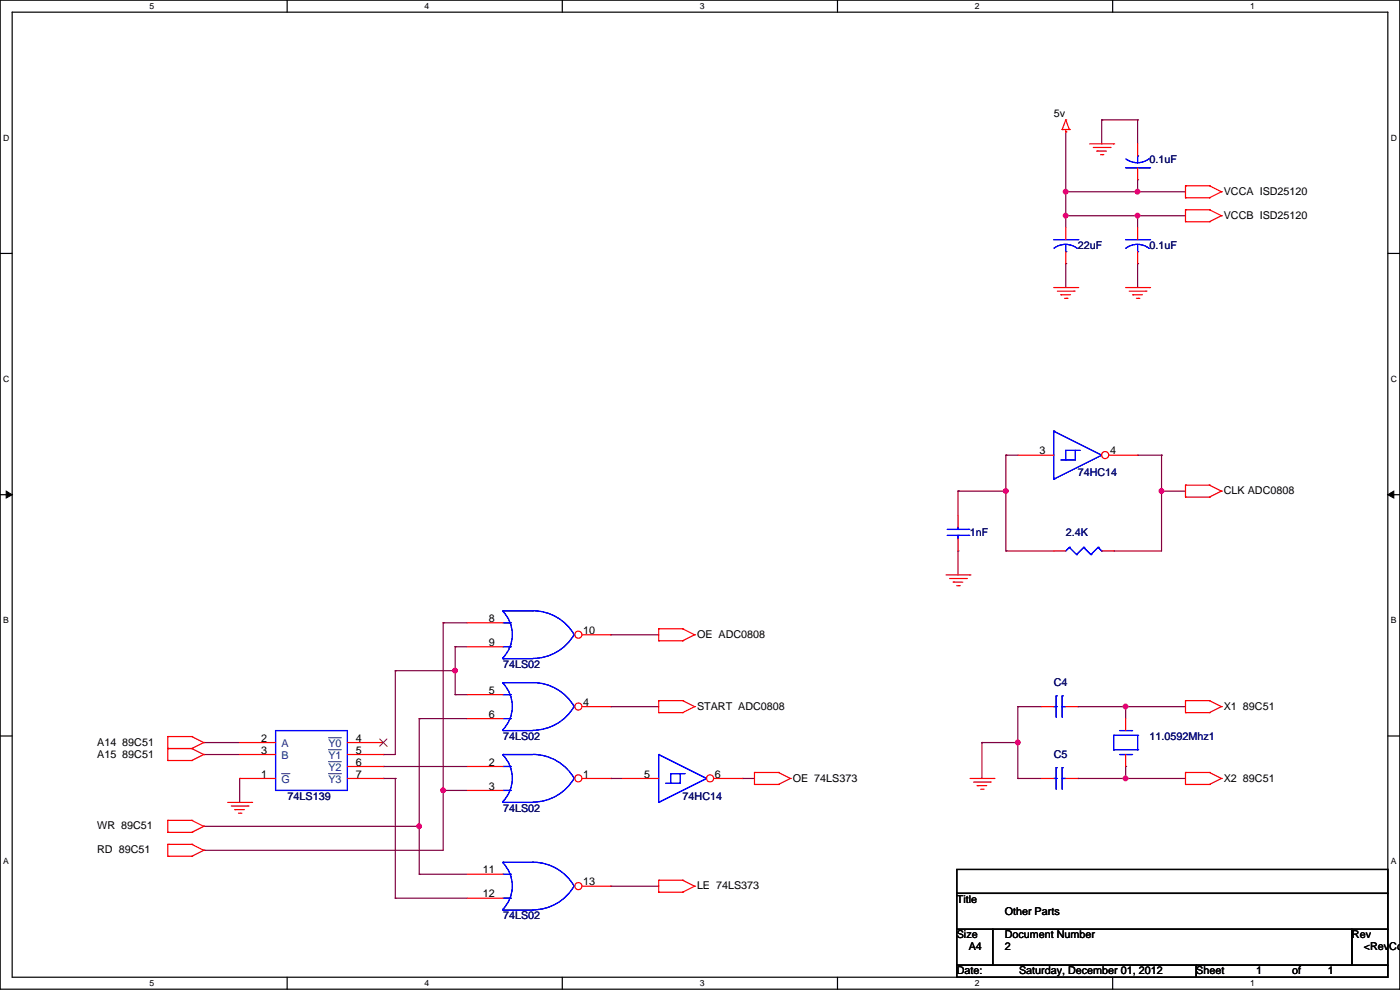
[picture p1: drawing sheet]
<svg xmlns="http://www.w3.org/2000/svg" width="297mm" height="210mm" viewBox="0 0 297 210" stroke-linecap="round" stroke-linejoin="round" font-family="sans-serif">
<path d="M0 0h297v209.8h-297zM2.6 2.6h291.8v204.7h-291.8z" fill="none" stroke="#000" stroke-width=".25"/>
<g fill="#fff">
<path d="M31.7 .3h1.1v2.1h-1.1z"/>
<path d="M31.7 207.6h1.1v2.1h-1.1z"/>
</g>
<path d="M60.9 0v2.6M60.9 207.3v2.5" fill="none" stroke="#000" stroke-width=".25"/>
<g fill="#fff">
<path d="M90.1 .3h1v2.1h-1z"/>
<path d="M90.1 207.6h1v2.1h-1z"/>
</g>
<path d="M119.3 0v2.6M119.3 207.3v2.5" fill="none" stroke="#000" stroke-width=".25"/>
<g fill="#fff">
<path d="M148.5 .3h1v2.1h-1z"/>
<path d="M148.5 207.6h1v2.1h-1z"/>
</g>
<path d="M177.7 0v2.6M177.7 207.3v2.5" fill="none" stroke="#000" stroke-width=".25"/>
<g fill="#fff">
<path d="M206.8 .3h1.1v2.1h-1.1z"/>
<path d="M206.8 207.6h1.1v2.1h-1.1z"/>
</g>
<path d="M236.1 0v2.6M236.1 207.3v2.5" fill="none" stroke="#000" stroke-width=".25"/>
<g fill="#fff">
<path d="M265.2 .3h1.1v2.1h-1.1z"/>
<path d="M265.2 207.6h1.1v2.1h-1.1z"/>
<path d="M.7 28.2h1.4v2.1h-1.4z"/>
<path d="M295.1 28.2h1.4v2.1h-1.4z"/>
<path d="M.7 79.3h1.4v2.1h-1.4z"/>
<path d="M295.1 79.3h1.4v2.1h-1.4z"/>
</g>
<path d="M0 53.8h2.6M294.4 53.8h2.6" fill="none" stroke="#000" stroke-width=".25"/>
<g fill="#fff">
<path d="M.7 130.5h1v2.1h-1z"/>
<path d="M295.1 130.5h1v2.1h-1z"/>
</g>
<path d="M0 104.9h2.6M294.4 104.9h2.6" fill="none" stroke="#000" stroke-width=".25"/>
<path d="M1.3 104.2l1.3 .7-1.3 .8zM294.4 104.9l1.3-.7v1.5z" fill="#000" stroke="#000" stroke-width=".21"/>
<g fill="#fff">
<path d="M.7 181.7h1v2.1h-1z"/>
<path d="M295.1 181.7h1v2.1h-1z"/>
</g>
<path d="M0 156.1h2.6M294.4 156.1h2.6M203 184.4h91.4v5.1h-91.4zM203 189.5h91.4v7.6h-91.4zM203 197.1h7.6v7.7h-7.6zM210.6 197.1h76.2v7.7h-76.2zM286.8 197.1h7.6v7.7h-7.6zM203 204.8h50.8v2.5h-50.8zM253.8 204.8h40.6v2.5h-40.6z" fill="none" stroke="#000" stroke-width=".25"/>
<g fill="none" stroke="#800040" stroke-width=".25">
<path d="M226.1 28h.1M226.1 28v20.3M233.7 25.4h.1M233.7 25.4h7.6M233.7 25.4v5.1M241.3 38.1h.1M241.3 25.4h.1M241.3 25.4v5.1M241.3 38.1v2.6M226.1 45.8h.1M226.1 40.7h.1M226.1 55.9h.1"/>
<path d="M226.1 45.8h25.4M226.1 40.7h25.4M226.1 55.9v5.1M241.3 45.8h.1M241.3 55.9h.1M241.3 40.7h.1M241.3 45.8v2.5M241.3 55.9v5.1M213.4 96.6h.1M213.4 96.6h2.5M213.4 96.6v20.3M241.3 96.6h.1"/>
<path d="M241.3 96.6h5.1M246.4 96.6h.1M246.4 96.6v20.3h-10.1M203.2 116.9h.1M203.2 104.2h.1M203.2 104.2h10.2M203.2 104.2v5.1M203.2 116.9v5.1M213.4 104.2h.1M213.4 116.9h.1M213.4 116.9h10.2M236.3 116.9h.1"/>
<path d="M246.4 104.2h.1M246.4 104.2h5.1M94 132.1h.1M94 132.1v48.3h-50.8M94 132.1h5.1M96.6 137.2h.1M96.6 137.2v10.2M96.6 137.2h2.5M129.6 134.7h.1M129.6 134.7h10.1M43.2 157.5h.1M43.2 157.5h7.6"/>
<path d="M83.9 142.3h.1M83.9 142.3h12.7M83.9 142.3v17.8h-2.6M88.9 152.4h.1M88.9 152.4v33.1M88.9 152.4h10.2M96.6 147.4h.1M96.6 142.3h.1M96.6 147.4h2.5M129.6 149.9h.1M129.6 149.9h10.1M208.3 157.5h.1"/>
<path d="M208.3 157.5h7.6M208.3 157.5v7.6M215.9 149.9h.1M215.9 157.5h.1M215.9 149.9h5.1M215.9 149.9v15.2M228.6 149.9h.1M228.6 149.9h22.9M238.8 149.9h.1M238.8 149.9v2.5M43.2 160.1h.1M43.2 175.3h.1"/>
<path d="M43.2 160.1h7.6M43.2 175.3h45.7M50.8 165.1h.1M50.8 165.1v5.1M81.3 162.6h.1M81.3 165.1h.1M81.3 160.1h.1M81.3 162.6h17.8M81.3 165.1h2.6M83.9 165.1h.1M83.9 165.1v25.4M88.9 175.3h.1"/>
<path d="M94 167.7h.1M94 167.7h5.1M129.6 165.1h.1M129.6 165.1h2.5M157.5 165.1h.1M157.5 165.1h2.6M215.9 165.1h.1M215.9 165.1h5.1M228.6 165.1h.1M228.6 165.1h22.9M238.8 165.1h.1M238.8 162.6h.1"/>
<path d="M238.8 162.6v2.5M43.2 180.4h.1M83.9 190.5h.1M83.9 190.5h15.2M88.9 185.5h.1M88.9 185.5h10.2M129.6 188h.1M129.6 188h10.1"/>
</g>
<g fill="#f0f" stroke="#f0f" stroke-width=".25">
<circle cx="96.5" cy="142.3" r=".49"/>
<circle cx="88.9" cy="175.3" r=".49"/>
<circle cx="94" cy="167.7" r=".49"/>
<circle cx="215.9" cy="157.5" r=".49"/>
<circle cx="238.8" cy="165.1" r=".49"/>
<circle cx="238.8" cy="149.9" r=".49"/>
<circle cx="246.4" cy="104.2" r=".49"/>
<circle cx="213.4" cy="104.2" r=".49"/>
<circle cx="241.3" cy="45.7" r=".49"/>
<circle cx="226.1" cy="45.7" r=".49"/>
<circle cx="241.3" cy="40.7" r=".49"/>
<circle cx="226.1" cy="40.7" r=".49"/>
</g>
<g fill="none" stroke="#f00" stroke-width=".25">
<path d="M225.3 27.5h.1M225.3 27.5h1.6M226.1 28h.1M226.1 25.4h.1M226.1 27.5v.5M226.1 25.4l-.8 2.1M226.1 25.4l.8 2.1M226.9 27.5h.1M231.2 30.5h5.1M231.9 31.3h3.6M232.7 32h.1M232.7 32h2"/>
<path d="M233.5 32.8h.5M234 32.8h.1M235.5 31.3h.1M236.3 30.5h.1M251.5 39.4h.1M251.5 39.4v2.6M251.5 39.4h5.1M256.6 39.4h.1M256.6 39.4l2.5 1.3M241.3 48.3v2.5M241.3 53.4v2.5M251.5 42h.1"/>
<path d="M251.5 47h.1M251.5 44.5h.1M251.5 44.5v2.5M251.5 42h5.1M251.5 44.5h5.1M251.5 47h5.1M256.6 42h.1M256.6 44.5h.1M256.6 47h.1M256.6 44.5l2.5 1.3M259.1 40.7h.1M259.1 45.8h.1"/>
<path d="M259.1 40.7l-2.5 1.3M259.1 45.8l-2.5 1.2M223.6 61h5M224.3 61.8h3.6M225.1 62.5h.1M225.1 62.5h2M225.8 63.3h.6M226.4 63.3h.1M227.9 61.8h.1M228.6 61h.1M238.8 61h5.1M239.6 61.8h3.5"/>
<path d="M240.3 62.5h.1M240.3 62.5h2.1M241.1 63.3h.5M241.6 63.3h.1M243.1 61.8h.1M243.9 61h.1M251.5 105.5h.1M251.5 102.9h.1M251.5 102.9v2.6M251.5 102.9h5.1M251.5 105.5h5.1M256.6 102.9h.1"/>
<path d="M256.6 105.5h.1M256.6 102.9l2.5 1.3M259.1 104.2h.1M259.1 104.2l-2.5 1.3M139.7 135.9h.1M139.7 133.4h.1M139.7 133.4v2.5M139.7 133.4h5.1M139.7 135.9h5.1M144.8 133.4h.1M144.8 135.9h.1M144.8 133.4l2.6 1.3"/>
<path d="M147.4 134.7h.1M147.4 134.7l-2.6 1.2M200.7 122h5.1M201.5 122.7h3.5M202.2 123.5h.1M202.2 123.5h2.1M203 124.2h.5M203.5 124.2h.1M205 122.7h.1M205.8 122h.1M35.6 158.8h.1M35.6 156.3h.1"/>
<path d="M35.6 156.3h5.1M35.6 158.8h5.1M35.6 156.3v5M40.7 156.3h.1M40.7 158.8h.1M40.7 156.3l2.5 1.2M40.7 158.8l2.5 1.3M43.2 157.5h.1M43.2 157.5l-2.5 1.3M50.8 157.5h7.7M73.7 157.5h7.6M99.1 147.4h7.6"/>
<path d="M99.1 152.4h7.6M139.7 151.2h.1M139.7 148.6h.1M139.7 148.6v2.6M139.7 148.6h5.1M139.7 151.2h5.1M144.8 148.6h.1M144.8 151.2h.1M144.8 148.6l2.6 1.3M147.4 149.9h.1M147.4 149.9l-2.6 1.3M238.8 152.4v2.6"/>
<path d="M251.5 151.2h.1M251.5 148.6h.1M251.5 148.6h5.1M251.5 151.2h5.1M251.5 148.6v2.6M256.6 148.6h.1M256.6 151.2h.1M256.6 148.6l2.5 1.3M259.1 149.9h.1M259.1 149.9l-2.5 1.3M35.6 161.3h.1M35.6 176.6h.1"/>
<path d="M35.6 174h.1M35.6 179.1h.1M35.6 174v2.6M35.6 179.1v2.6M35.6 161.3h5.1M35.6 174h5.1M35.6 176.6h5.1M35.6 179.1h5.1M40.7 161.3h.1M40.7 174h.1M40.7 176.6h.1M40.7 179.1h.1"/>
<path d="M40.7 174l2.5 1.3M40.7 179.1l2.5 1.3M43.2 160.1h.1M43.2 175.3h.1M43.2 160.1l-2.5 1.2M43.2 175.3l-2.5 1.3M48.3 170.2h5.1M49.1 171h3.5M49.8 171.7h.1M49.8 171.7h2.1M50.6 172.5h.5M50.8 165.1h7.7"/>
<path d="M50.8 160.1h7.7M51.1 172.5h.1M52.6 171h.1M53.4 170.2h.1M73.7 165.1h7.6M73.7 160.1h7.6M73.7 162.6h7.6M160.1 166.4h.1M160.1 163.9h.1M160.1 163.9h5M160.1 166.4h5M160.1 163.9v2.5"/>
<path d="M165.1 163.9h.1M165.1 166.4h.1M165.1 163.9l2.6 1.2M167.7 165.1h.1M167.7 165.1l-2.6 1.3M205.8 165.1h5.1M206.5 165.9h3.6M207.3 166.7h.1M207.3 166.7h2M208.1 167.4h.5M208.6 167.4h.1M210.1 165.9h.1"/>
<path d="M210.9 165.1h.1M238.8 160.1v2.5M251.5 166.4h.1M251.5 163.9h.1M251.5 163.9h5.1M251.5 166.4h5.1M251.5 163.9v2.5M256.6 163.9h.1M256.6 166.4h.1M256.6 163.9l2.5 1.2M259.1 165.1h.1M259.1 165.1l-2.5 1.3"/>
<path d="M35.6 181.7h.1M35.6 181.7h5.1M40.7 181.7h.1M43.2 180.4h.1M43.2 180.4l-2.5 1.3M139.7 189.3h.1M139.7 186.7h.1M139.7 186.7h5.1M139.7 189.3h5.1M139.7 186.7v2.6M144.8 186.7h.1M144.8 189.3h.1"/>
<path d="M144.8 186.7l2.6 1.3M147.4 188h.1M147.4 188l-2.6 1.3"/>
</g>
<g fill="none" stroke="#00f" stroke-width=".25">
<path d="M238.8 50.8h5.1M238.8 52.7a4 4 0 0 1 5 0M241.3 53.4h.1M241.3 51.9v1.5M243.9 50.8h.1M58.5 155h15.2v12.7h-15.2zM106.7 144.9a7.1 7.1 0 0 1-.1 10M106.7 144.8h.1M106.7 155h.1M106.7 155h6.4M106.7 144.8h6.4M106.7 147.4h1.5"/>
<path d="M106.7 152.4h1.5M108.2 147.4h.1M108.2 152.4h.1M113.1 144.8a10.1 10.1 0 0 1 8.8 5.2M121.8 149.8a10.1 10.1 0 0 1-8.7 5.1M236.3 156h.1M236.3 159h.1M236.3 159h5M236.3 156h5M236.3 156v3M237.5 155h2.6M240.1 155h.1"/>
<path d="M241.3 159h.1M241.3 156h.1M241.3 156v3M237.5 160.1h2.6M240.1 160.1h.1"/>
</g>
<path d="M69.7 156.5h2.7M69.7 159h2.7M59.7 164.1h1.8M69.7 164.1h2.7M69.7 161.6h2.7" fill="none" stroke="#004080" stroke-width=".21"/>
<path d="M80.6 156.8l1.5 1.5M82.1 156.8l-1.6 1.5" fill="none" stroke="#804000" stroke-width=".21"/>
<circle cx="122.7" cy="149.9" r=".75" fill="#fff" stroke="#f00" stroke-width=".25"/>
<path d="M223.6 116.9h2.5M233.7 116.9h2.6M123.5 149.9h6.1M132.1 165.1h7.6M221 165.1h2.6M226.1 165.1h2.5" fill="none" stroke="#f00" stroke-width=".25"/>
<g fill="none" stroke="#00f" stroke-width=".25">
<path d="M226.9 116.1h.1M226.9 116.1l-.8 .8M226.9 116.1l1.5 1.5M228.4 117.6h.1M229.9 116.1h.1M229.9 116.1l-1.5 1.5M229.9 116.1l1.5 1.5M231.4 117.6h.1M233 116.1h.1M233 116.1l-1.6 1.5M233 116.1l.7 .8M233.7 116.9h.1"/>
<path d="M139.7 170.2h.1M139.7 160.1h.1M139.7 160.1v10.1M139.7 160.1l10.2 5M144.3 164.1v2.1h-3M145.3 164.1h-3v2.1M149.9 165.1h.1M149.9 165.1l-10.2 5.1M223.6 165.1h.5M224.1 165.1h.1M224.1 162.9h.1M224.1 162.9v4.5"/>
<path d="M225.3 162.9h.1M225.3 165.1h.1M225.3 165.1h.8M225.3 162.9v4.5"/>
</g>
<circle cx="150.6" cy="165.1" r=".75" fill="#fff" stroke="#f00" stroke-width=".25"/>
<path d="M99.1 132.1h7.6M99.1 137.2h7.6M151.4 165.1h6.1" fill="none" stroke="#f00" stroke-width=".25"/>
<path d="M106.7 129.6a7.1 7.1 0 0 1-.1 10M106.7 129.6h.1M106.7 139.7h.1M106.7 129.6h6.4a10.1 10.1 0 0 1 8.8 5.1M106.7 139.7h6.4M106.7 132.1h1.5M106.7 137.2h1.5M108.2 132.1h.1M108.2 137.2h.1M121.8 134.6a10.1 10.1 0 0 1-8.7 5.1" fill="none" stroke="#00f" stroke-width=".25"/>
<circle cx="122.7" cy="134.6" r=".75" fill="#fff" stroke="#f00" stroke-width=".25"/>
<path d="M123.5 134.7h6.1M99.1 185.5h7.6M99.1 190.5h7.6" fill="none" stroke="#f00" stroke-width=".25"/>
<path d="M106.7 183a7.1 7.1 0 0 1-.1 10M106.7 182.9h.1M106.7 193.1h.1M106.7 182.9h6.4a10.1 10.1 0 0 1 8.8 5.2M106.7 193.1h6.4M106.7 185.5h1.5M106.7 190.5h1.5M108.2 185.5h.1M108.2 190.5h.1M121.8 187.9a10.1 10.1 0 0 1-8.7 5.1" fill="none" stroke="#00f" stroke-width=".25"/>
<circle cx="122.7" cy="188" r=".75" fill="#fff" stroke="#f00" stroke-width=".25"/>
<path d="M226.1 48.3v2.5M226.1 53.4v2.5M203.2 109.3v2.5M203.2 114.3v2.6M99.1 162.6h7.6M99.1 167.7h7.6M123.5 188h6.1" fill="none" stroke="#f00" stroke-width=".25"/>
<g fill="none" stroke="#00f" stroke-width=".25">
<path d="M223.6 50.8h5M223.6 52.7a4 4 0 0 1 5 0M226.1 53.4h.1M226.1 51.9v1.5M228.6 50.8h.1M201 113.6h4.5M201 112.3h4.5M203.2 112.3h.1M203.2 113.6h.1M203.2 111.8v.5M203.2 113.6v.7M205.5 113.6h.1"/>
<path d="M205.5 112.3h.1M106.7 160.1a7.1 7.1 0 0 1-.1 10M106.7 160.1h.1M106.7 170.2h.1M106.7 160.1l6.4-.1a10.1 10.1 0 0 1 8.8 5.2M106.7 170.2h6.4M106.7 162.6h1.5M106.7 167.7h1.5M108.2 162.6h.1M108.2 167.7h.1M121.8 165.1a10.1 10.1 0 0 1-8.7 5.1"/>
</g>
<circle cx="122.7" cy="165.1" r=".75" fill="#fff" stroke="#f00" stroke-width=".25"/>
<path d="M241.3 30.5v2.6M241.3 35.6v2.5M215.9 96.6h7.7M221 149.9h2.6M226.1 149.9h2.5M123.5 165.1h6.1" fill="none" stroke="#f00" stroke-width=".25"/>
<g fill="none" stroke="#00f" stroke-width=".25">
<path d="M238.8 35.6h5.1M241.3 33.1h.1M241.3 33.1v1.5M243.8 33.7a4 4 0 0 1-4.9 0M243.9 35.6h.1M223.6 91.5h.1M223.6 91.5v10.1M223.6 91.5l10.1 5.1M228.1 95.5v2.1h-3M229.2 95.5h-3.1v2.1M233.7 96.6h.1M233.7 96.6l-10.1 5"/>
<path d="M223.6 101.6h.1M223.6 149.9h.5M224.1 149.9h.1M224.1 147.6h.1M224.1 147.6v4.6M225.3 147.6h.1M225.3 149.9h.1M225.3 149.9h.8M225.3 147.6v4.6"/>
</g>
<circle cx="234.5" cy="96.5" r=".75" fill="#fff" stroke="#f00" stroke-width=".25"/>
<path d="M235.2 96.6h6.1" fill="none" stroke="#f00" stroke-width=".25"/>
<g fill="#f0f" stroke="#f0f" stroke-width=".25">
<circle cx="96.5" cy="142.3" r=".49"/>
<circle cx="88.9" cy="175.3" r=".49"/>
<circle cx="94" cy="167.7" r=".49"/>
<circle cx="215.9" cy="157.5" r=".49"/>
<circle cx="238.8" cy="165.1" r=".49"/>
<circle cx="238.8" cy="149.9" r=".49"/>
<circle cx="246.4" cy="104.2" r=".49"/>
<circle cx="213.4" cy="104.2" r=".49"/>
<circle cx="241.3" cy="45.7" r=".49"/>
<circle cx="226.1" cy="45.7" r=".49"/>
<circle cx="241.3" cy="40.7" r=".49"/>
<circle cx="226.1" cy="40.7" r=".49"/>
</g>
<g font-size="2.3">
<text x="223.6" y="24.8">5v</text>
<text x="259.6" y="41.3">VCCA ISD25120</text>
<text x="259.6" y="46.4">VCCB ISD25120</text>
<text x="220.5" y="96.4">3</text>
<text x="235.5" y="96.4">4</text>
<text x="259.6" y="104.8">CLK ADC0808</text>
<text x="103.7" y="131.9">8</text>
<text x="103.7" y="137">9</text>
<text x="123.7" y="134.5">10</text>
<text x="147.9" y="135.3">OE ADC0808</text>
<text x="103.7" y="147.2">5</text>
<text x="123.7" y="149.7">4</text>
<text x="103.7" y="152.3">6</text>
<text x="147.9" y="150.6">START ADC0808</text>
<text x="259.6" y="150.6">X1 89C51</text>
<text x="20.6" y="158.2">A14 89C51</text>
<text x="20.6" y="160.7">A15 89C51</text>
<text x="55.4" y="157.3">2</text>
<text x="55.4" y="159.9">3</text>
<text x="75.5" y="157.3">4</text>
<text x="75.5" y="159.9">5</text>
<text x="55.4" y="165">1</text>
<text x="75.5" y="162.4">6</text>
<text x="75.5" y="165">7</text>
<text x="103.7" y="162.4">2</text>
<text x="103.7" y="167.5">3</text>
<text x="123.7" y="165">1</text>
<text x="136.7" y="165">5</text>
<text x="151.7" y="165">6</text>
<text x="168.2" y="165.8">OE 74LS373</text>
<text x="259.6" y="165.8">X2 89C51</text>
<text x="20.6" y="176">WR 89C51</text>
<text x="20.6" y="181">RD 89C51</text>
<text x="102.4" y="185.3">11</text>
<text x="102.4" y="190.4">12</text>
<text x="123.7" y="187.8">13</text>
<text x="147.9" y="188.7">LE 74LS373</text>
<text x="203" y="191.5">Title</text>
<text x="213.1" y="194">Other Parts</text>
<text x="203" y="199.1">Size</text>
<text x="205.5" y="201.6">A4</text>
<text x="213.1" y="199.1">Document Number</text>
<text x="213.1" y="201.6">2</text>
<text x="286.8" y="199.1">Rev</text>
<text x="289.3" y="201.6">&lt;RevCod</text>
<text x="203" y="206.7">Date:</text>
<text x="216.2" y="206.7">Saturday, December 01, 2012</text>
<text x="253.8" y="206.7">Sheet</text>
<text x="266.5" y="206.7">1</text>
<text x="274.1" y="206.7">of</text>
<text x="281.7" y="206.7">1</text>
</g>
<g font-size="2.3" fill="#000080">
<text x="243.9" y="34.5">0.1uF</text>
<text x="228.6" y="52.8">22uF</text>
<text x="243.9" y="52.8">0.1uF</text>
<text x="228.6" y="101">74HC14</text>
<text x="205.8" y="113.7">1nF</text>
<text x="226.1" y="113.7">2.4K</text>
<text x="106.7" y="141.7">74LS02</text>
<text x="223.6" y="145.5">C4</text>
<text x="106.7" y="156.9">74LS02</text>
<text x="223.6" y="160.7">C5</text>
<text x="243.9" y="156.9">11.0592Mhz1</text>
<text x="61" y="169.6">74LS139</text>
<text x="106.7" y="172.2">74LS02</text>
<text x="144.8" y="169.6">74HC14</text>
<text x="106.7" y="195">74LS02</text>
</g>
<g font-size="2.3" fill="#004080">
<text x="59.7" y="158.4">A</text>
<text x="59.7" y="161">B</text>
<text x="69.7" y="158.4">Y0</text>
<text x="69.7" y="161">Y1</text>
<text x="59.7" y="166.1">G</text>
<text x="69.7" y="163.5">Y2</text>
<text x="69.7" y="166.1">Y3</text>
</g>
<g font-size="1.8">
<text x="31.7" y="2">5</text>
<text x="90.1" y="2">4</text>
<text x="148.5" y="2">3</text>
<text x="206.8" y="2">2</text>
<text x="265.2" y="2">1</text>
<text x=".7" y="29.8">D</text>
<text x="295.1" y="29.8">D</text>
<text x=".7" y="81">C</text>
<text x="295.1" y="81">C</text>
<text x=".7" y="132.2">B</text>
<text x="295.1" y="132.2">B</text>
<text x=".7" y="183.4">A</text>
<text x="295.1" y="183.4">A</text>
<text x="31.7" y="209.2">5</text>
<text x="90.1" y="209.2">4</text>
<text x="148.5" y="209.2">3</text>
<text x="206.8" y="209.2">2</text>
<text x="265.2" y="209.2">1</text>
</g>
</svg>
